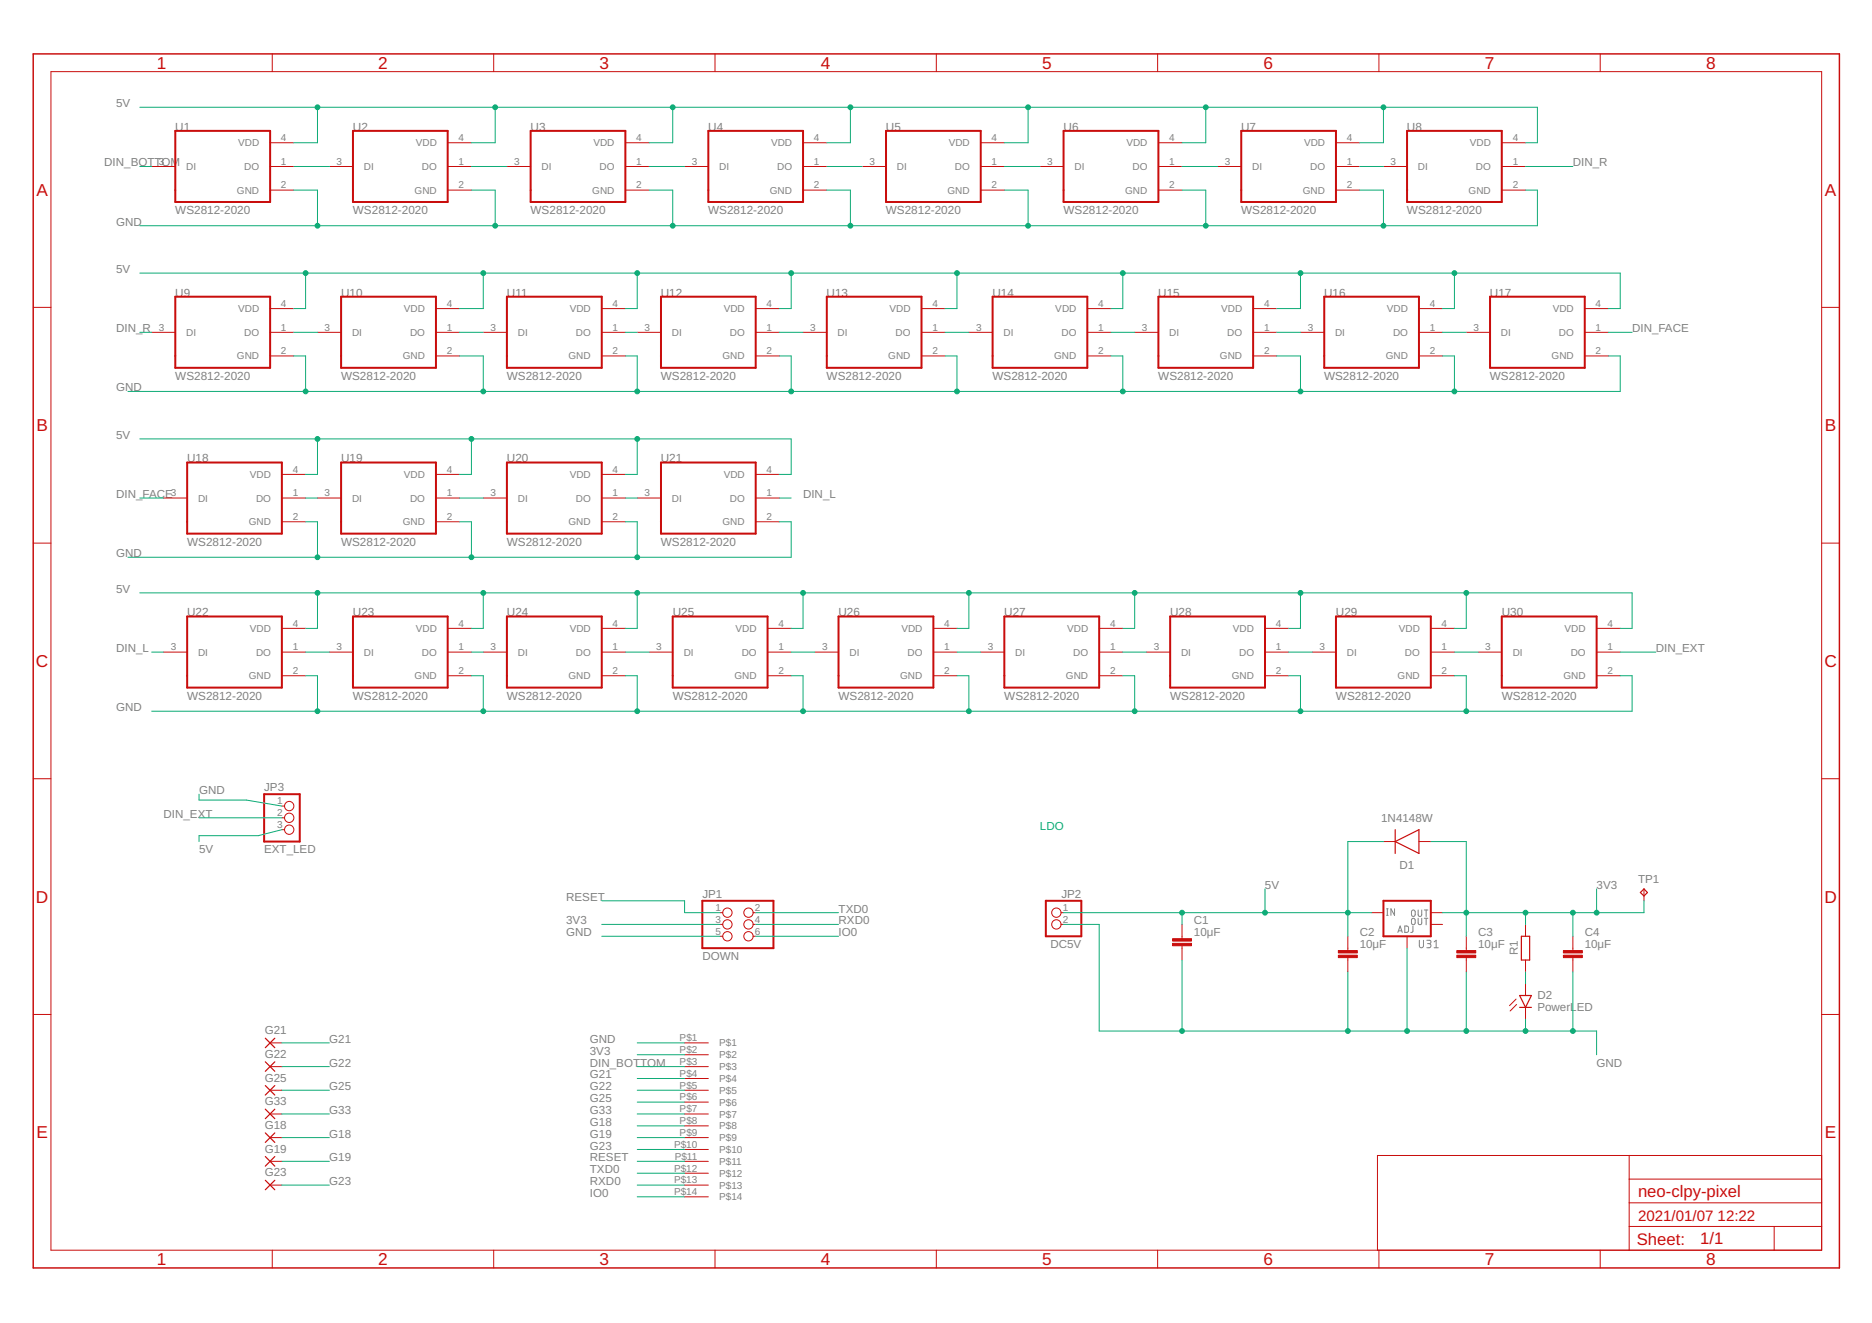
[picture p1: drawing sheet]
<svg xmlns="http://www.w3.org/2000/svg" width="297mm" height="210mm" viewBox="0 0 297 210" stroke-linecap="round" stroke-linejoin="round" font-family="sans-serif">
<g fill="none" stroke="#808080" stroke-width=".16">
<path d="M220 145.2h.3M220 144.2h.3M220.1 144.2v1M221.3 144.2v1l-.6-1v1M221.8 147.9l.4-1 .3 1M221.9 147.7h.5M222.9 146.9h.4l.2 .2v.7l-.2 .1h-.4zM224.1 145.8a.3 .3 0 0 1 .3-.1 .3 .3 0 0 1 .2 .3v.4l-.3 .3a.27 .27 0 0 1-.3-.3zM224.1 144.4h.2l.3 .3v.4l-.3 .3a.27 .27 0 0 1-.3-.3zM224.2 146.9v.9l-.3 .1M225 145.7v.9l.2 .1a.27 .27 0 0 0 .4-.3v-.7M225 144.4v.8l.2 .2a.27 .27 0 0 0 .4-.3v-.7"/>
<path d="M225.2 149.2v.9a.33 .33 0 0 0 .3 .3 .33 .33 0 0 0 .4-.3v-.9M226 145.7h.6M226 144.4h.6M226.3 144.4v1M226.3 145.7v1M226.4 149.2h.5l.2 .2-.2 .3h-.4M226.7 149.7a.33 .33 0 0 1 .4 .3 .33 .33 0 0 1-.4 .4h-.3M227.6 150.4h.6M227.6 149.4l.3-.2v1.2"/>
</g>
<g fill="none" stroke="#c90d0c" stroke-width=".32">
<path d="M27.8 20.8h15.1v11.2h-15.1zM56 20.8h15v11.2h-15zM84.2 20.8h15v11.2h-15zM112.4 20.8h15v11.2h-15zM140.6 20.8h15v11.2h-15zM168.8 20.8h15v11.2h-15zM197 20.8h15v11.2h-15zM223.3 20.8h15v11.2h-15zM27.8 47.1h15.1v11.3h-15.1zM54.1 47.1h15.1v11.3h-15.1zM80.4 47.1h15.1v11.3h-15.1zM104.9 47.1h15v11.3h-15z"/>
<path d="M131.2 47.1h15v11.3h-15zM157.5 47.1h15v11.3h-15zM183.8 47.1h15v11.3h-15zM210.1 47.1h15v11.3h-15zM236.4 47.1h15.1v11.3h-15.1zM29.7 73.4h15v11.3h-15zM54.1 73.4h15.1v11.3h-15.1zM80.4 73.4h15.1v11.3h-15.1zM104.9 73.4h15v11.3h-15zM29.7 97.8h15v11.3h-15zM56 97.8h15v11.3h-15zM80.4 97.8h15.1v11.3h-15.1z"/>
<path d="M106.7 97.8h15.1v11.3h-15.1zM133.1 97.8h15v11.3h-15zM159.4 97.8h15v11.3h-15zM185.7 97.8h15v11.3h-15zM212 97.8h15v11.3h-15zM238.3 97.8h15v11.3h-15zM41.9 126h5.7v7.5h-5.7zM111.4 142.9h11.3v7.5h-11.3zM165.9 142.9h5.7v5.6h-5.7zM219.5 142.9h7.5v5.6h-7.5z"/>
</g>
<g fill="none" stroke="#c90d0c" stroke-width=".16">
<path d="M8.1 11.4h281v187h-281zM43.2 8.6v2.8M78.3 8.6v2.8M113.5 8.6v2.8M148.6 8.6v2.8M183.7 8.6v2.8M218.8 8.6v2.8M253.9 8.6v2.8M24.1 26.4h3.7M42.9 26.4h3.7M42.9 30.2h3.7M42.9 22.6h3.7"/>
<path d="M52.3 26.4h3.7M71 26.4h3.8M71 30.2h3.8M71 22.6h3.8M80.4 26.4h3.8M99.2 26.4h3.8M99.2 30.2h3.8M99.2 22.6h3.8M108.6 26.4h3.8M127.4 26.4h3.8M127.4 30.2h3.8M127.4 22.6h3.8"/>
<path d="M136.8 26.4h3.8M155.6 26.4h3.8M155.6 30.2h3.8M155.6 22.6h3.8M165 26.4h3.8M183.8 26.4h3.8M183.8 30.2h3.8M183.8 22.6h3.8M193.2 26.4h3.8M212 26.4h3.8M212 30.2h3.8M212 22.6h3.8"/>
<path d="M219.5 26.4h3.8M238.3 26.4h3.8M238.3 30.2h3.8M238.3 22.6h3.8M5.3 48.8h2.8M24.1 52.7h3.7M42.9 52.7h3.7M42.9 56.5h3.7M42.9 49h3.7M50.4 52.7h3.7M69.2 52.7h3.7M69.2 56.5h3.7"/>
<path d="M69.2 49h3.7M76.7 52.7h3.7M95.5 52.7h3.7M95.5 56.5h3.7M95.5 49h3.7M101.1 52.7h3.8M119.9 52.7h3.8M119.9 56.5h3.8M119.9 49h3.8M127.4 52.7h3.8M146.2 52.7h3.8M146.2 56.5h3.8"/>
<path d="M146.2 49h3.8M153.7 52.7h3.8M172.5 52.7h3.8M172.5 56.5h3.8M172.5 49h3.8M180 52.7h3.8M198.8 52.7h3.8M198.8 56.5h3.8M198.8 49h3.8M206.4 52.7h3.7M225.1 52.7h3.8M225.1 56.5h3.8"/>
<path d="M225.1 49h3.8M232.7 52.7h3.7M251.5 52.7h3.7M251.5 56.5h3.7M251.5 49h3.7M289.1 48.8h2.8M26 79h3.7M44.7 79h3.8M44.7 75.3h3.8M50.4 79h3.7M69.2 79h3.7M69.2 75.3h3.7"/>
<path d="M76.7 79h3.7M95.5 79h3.7M95.5 75.3h3.7M101.1 79h3.8M119.9 79h3.8M119.9 75.3h3.8M5.3 86.2h2.8M44.7 82.8h3.8M44.7 99.7h3.8M69.2 82.8h3.7M71 99.7h3.8M95.5 82.8h3.7"/>
<path d="M95.5 99.7h3.7M119.9 82.8h3.8M121.8 99.7h3.7M148.1 99.7h3.7M174.4 99.7h3.8M200.7 99.7h3.8M227 99.7h3.8M253.3 99.7h3.8M289.1 86.2h2.8M26 103.5h3.7M44.7 103.5h3.8M44.7 107.2h3.8"/>
<path d="M52.3 103.5h3.7M71 103.5h3.8M71 107.2h3.8M76.7 103.5h3.7M95.5 103.5h3.7M95.5 107.2h3.7M103 103.5h3.7M121.8 103.5h3.7M121.8 107.2h3.7M129.3 103.5h3.8M148.1 103.5h3.7M148.1 107.2h3.7"/>
<path d="M155.6 103.5h3.8M174.4 103.5h3.8M174.4 107.2h3.8M181.9 103.5h3.8M200.7 103.5h3.8M200.7 107.2h3.8M208.2 103.5h3.8M227 103.5h3.8M227 107.2h3.8M234.5 103.5h3.8M253.3 103.5h3.8M253.3 107.2h3.8"/>
<path d="M5.3 123.5h2.8M44.7 127.9h.4M44.7 129.8h.4M44.7 131.6h.4M219.5 133.5h1.9M225.1 133.5h1.9M289.1 123.5h2.8M114.3 144.8h.4M114.3 146.7h.4M114.3 148.5h.4M119.5 144.8h.4M119.5 146.7h.4"/>
<path d="M119.5 148.5h.4M168.4 144.8h.4M168.4 146.7h.4M187.6 146.7v2.2M187.6 150.1v2.2M213.9 148.5v2.3M213.9 151.9v2.3M217.6 144.8h1.9M223.3 148.5v1.9M227 144.8h1.9M227 146.7h1.9M232.7 148.5v2.3"/>
<path d="M232.7 151.9v2.3M240.6 158.5l-1.1 1.1M240.6 159.4l-1 1M242.1 146.7v1.8M242.1 152.3v1.9M242.1 156.1v1.8M242.1 159.8v1.9M249.6 148.5v2.3M249.6 151.9v2.3M260.9 141v1.9M5.3 161h2.8M42.9 165.5h1.8"/>
<path d="M42.9 169.2h1.8M42.9 173h1.8M42.9 176.7h1.8M108.6 165.5h3.8M108.6 167.3h3.8M108.6 169.2h3.8M108.6 171.1h3.8M108.6 173h3.8M108.6 174.9h3.8M108.6 176.7h3.8M108.6 178.6h3.8M289.1 161h2.8"/>
<path d="M42.9 180.5h1.8M42.9 184.3h1.8M42.9 188h1.8M43.2 198.4v2.8M78.3 198.4v2.8M108.6 180.5h3.8M108.6 182.4h3.8M108.6 184.3h3.8M108.6 186.1h3.8M108.6 188h3.8M108.6 189.9h3.8M113.5 198.4v2.8"/>
<path d="M148.6 198.4v2.8M183.7 198.4v2.8M218.8 198.4v2.8M253.9 198.4v2.8M258.5 194.6h30.6M258.5 183.3v15.1M258.5 190.8h30.6M258.5 187.1h30.6M281.5 194.6v3.8M289.1 183.3h-70.5v15.1"/>
<circle cx="45.9" cy="131.6" r=".74"/>
<circle cx="45.9" cy="127.9" r=".74"/>
<circle cx="45.9" cy="129.8" r=".74"/>
<circle cx="115.4" cy="148.5" r=".74"/>
<circle cx="115.4" cy="144.8" r=".74"/>
<circle cx="115.4" cy="146.7" r=".74"/>
<circle cx="118.8" cy="148.5" r=".74"/>
<circle cx="118.8" cy="146.7" r=".74"/>
<circle cx="118.8" cy="144.8" r=".74"/>
<circle cx="167.6" cy="144.8" r=".74"/>
<circle cx="167.6" cy="146.7" r=".74"/>
</g>
<path d="M5.3 8.6h286.6v192.6h-286.6z" fill="none" stroke="#c90d0c" stroke-width=".23"/>
<g fill="#c90d0c" stroke="#c90d0c" stroke-width=".16">
<path d="M186.1 149.7h3v.4h-3z"/>
<path d="M186.1 148.9h3v.4h-3z"/>
<path d="M212.4 151.6h3v.3h-3z"/>
<path d="M212.4 150.8h3v.4h-3z"/>
<path d="M231.2 151.6h3v.3h-3z"/>
<path d="M231.2 150.8h3v.4h-3z"/>
<path d="M248.1 151.6h3v.3h-3z"/>
<path d="M248.1 150.8h3v.4h-3z"/>
</g>
<g fill="none" stroke="#c90d0c" stroke-width=".19">
<path d="M221.4 133.5l3.7-1.9v3.8zM221.4 131.6v3.8M241.1 157.9h1.9l-.9 1.9zM241.1 159.8h1.9M241.4 148.5h1.3v3.8h-1.3zM260.9 141l.5 .6-.5 .6-.6-.6zM42.1 164.7l1.5 1.5M42.1 168.5l1.5 1.5M42.1 172.2l1.5 1.5M42.1 176l1.5 1.5M42.1 179.7l1.5 1.6M43.6 164.7l-1.5 1.5"/>
<path d="M43.6 168.5l-1.5 1.5M43.6 172.2l-1.5 1.5M43.6 176l-1.5 1.5M43.6 179.7l-1.5 1.6M42.1 183.5l1.5 1.5M42.1 187.3l1.5 1.5M43.6 183.5l-1.5 1.5M43.6 187.3l-1.5 1.5"/>
</g>
<g fill="none" stroke="#0dab76" stroke-width=".16">
<path d="M22.2 17h221.7v5.6h-1.8M50.4 17v5.6h-3.8M78.6 17v5.6h-3.8M106.7 17v5.6h-3.7M134.9 17v5.6h-3.7M163.1 17v5.6h-3.7M191.3 17v5.6h-3.7M219.5 17v5.6h-3.7M22.2 26.4h1.9M46.6 26.4h5.7M46.6 30.2h3.8v5.6M74.8 26.4h5.6"/>
<path d="M74.8 30.2h3.8v5.6M103 26.4h5.6M103 30.2h3.7v5.6M131.2 26.4h5.6M131.2 30.2h3.7v5.6M159.4 26.4h5.6M159.4 30.2h3.7v5.6M187.6 26.4h5.6M187.6 30.2h3.7v5.6M215.8 26.4h3.7M215.8 30.2h3.7v5.6M242.1 26.4h7.5"/>
<path d="M242.1 30.2h1.8v5.6h-221.7M22.2 43.3h234.9v5.7h-1.9M22.2 52.7h1.9M46.6 56.5h1.9v5.6M46.6 52.7h3.8M48.5 43.3v5.7h-1.9M72.9 56.5h3.8v5.6M72.9 52.7h3.8M76.7 43.3v5.7h-3.8M99.2 56.5h1.9v5.6M99.2 52.7h1.9M101.1 43.3v5.7h-1.9"/>
<path d="M123.7 56.5h1.8v5.6M123.7 52.7h3.7M125.5 43.3v5.7h-1.8M150 56.5h1.8v5.6M150 52.7h3.7M151.8 43.3v5.7h-1.8M176.3 56.5h1.9v5.6M176.3 52.7h3.7M178.2 43.3v5.7h-1.9M202.6 56.5h3.8v5.6M202.6 52.7h3.8M206.4 43.3v5.7h-3.8"/>
<path d="M228.9 56.5h1.9v5.6M228.9 52.7h3.8M230.8 43.3v5.7h-1.9M255.2 56.5h1.9v5.6h-236.8M255.2 52.7h3.8M22.2 69.6h103.3v5.7h-1.8M22.2 79h3.8M48.5 79h1.9M50.4 69.6v5.7h-1.9M72.9 79h3.8M74.8 69.6v5.7h-1.9M99.2 79h1.9"/>
<path d="M101.1 69.6v5.7h-1.9M123.7 79h1.8M22.2 94.1h236.8v5.6h-1.9M48.5 82.8h1.9v5.6M50.4 94.1v5.6h-1.9M72.9 82.8h1.9v5.6M76.7 94.1v5.6h-1.9M99.2 82.8h1.9v5.6M101.1 94.1v5.6h-1.9M123.7 82.8h1.8v5.6h-105.2M127.4 94.1v5.6h-1.9M153.7 94.1v5.6h-1.9"/>
<path d="M180 94.1v5.6h-1.8M206.4 94.1v5.6h-1.9M232.7 94.1v5.6h-1.9M24.1 103.5h1.9M48.5 107.2h1.9v5.6M48.5 103.5h3.8M74.8 107.2h1.9v5.6M74.8 103.5h1.9M99.2 107.2h1.9v5.6M99.2 103.5h3.8M125.5 107.2h1.9v5.6M125.5 103.5h3.8"/>
<path d="M151.8 107.2h1.9v5.6M151.8 103.5h3.8M178.2 107.2h1.8v5.6M178.2 103.5h3.7M204.5 107.2h1.9v5.6M204.5 103.5h3.7M230.8 107.2h1.9v5.6M230.8 103.5h3.7M257.1 107.2h1.9v5.6h-234.9M257.1 103.5h5.6M31.6 126v.9h7.5l5.6 1M31.6 129.8h13.1"/>
<path d="M44.7 131.6l-3.7 1h-9.4v.9M219.5 133.5h-5.6v15M227 133.5h5.7v15M95.5 142.9h13.1v1.9h5.7M95.5 148.5h18.8M95.5 146.7h18.8M119.9 144.8h13.2M119.9 148.5h13.2M119.9 146.7h13.2M168.8 144.8h48.8M168.8 146.7h5.6v16.9h78.9v3.7M187.6 144.8v1.9"/>
<path d="M187.6 152.3v11.3M200.7 141v3.8M213.9 154.2v9.4M223.3 150.4v13.2M232.7 154.2v9.4M242.1 144.8v1.9M242.1 154.2v1.9M249.6 144.8v3.7M249.6 154.2v9.4M253.3 141v3.8M260.9 142.9v1.9h-32M44.7 165.5h7.6"/>
<path d="M44.7 169.2h7.6M44.7 173h7.6M44.7 176.7h7.6M101.1 165.5h7.5M101.1 169.2h7.5M101.1 167.3h7.5M101.1 171.1h7.5M101.1 173h7.5M101.1 174.9h7.5M101.1 176.7h7.5M101.1 178.6h7.5M242.1 161.7v1.9"/>
<path d="M44.7 180.5h7.6M44.7 184.3h7.6M44.7 188h7.6M101.1 180.5h7.5M101.1 184.3h7.5M101.1 182.4h7.5M101.1 188h7.5M101.1 186.1h7.5M101.1 189.9h7.5"/>
</g>
<g fill="#0dab76" stroke="#0dab76" stroke-width=".16">
<circle cx="50.4" cy="17" r=".38"/>
<circle cx="78.6" cy="17" r=".38"/>
<circle cx="106.7" cy="17" r=".38"/>
<circle cx="134.9" cy="17" r=".38"/>
<circle cx="163.1" cy="17" r=".38"/>
<circle cx="191.3" cy="17" r=".38"/>
<circle cx="219.5" cy="17" r=".38"/>
<circle cx="76.7" cy="43.3" r=".38"/>
<circle cx="101.1" cy="43.3" r=".38"/>
<circle cx="125.5" cy="43.3" r=".38"/>
<circle cx="151.8" cy="43.3" r=".38"/>
<circle cx="178.2" cy="43.3" r=".38"/>
<circle cx="206.4" cy="43.3" r=".38"/>
<circle cx="230.8" cy="43.3" r=".38"/>
<circle cx="48.5" cy="43.3" r=".38"/>
<circle cx="74.8" cy="69.6" r=".38"/>
<circle cx="101.1" cy="69.6" r=".38"/>
<circle cx="50.4" cy="69.6" r=".38"/>
<circle cx="50.4" cy="94.1" r=".38"/>
<circle cx="76.7" cy="94.1" r=".38"/>
<circle cx="101.1" cy="94.1" r=".38"/>
<circle cx="127.4" cy="94.1" r=".38"/>
<circle cx="153.7" cy="94.1" r=".38"/>
<circle cx="180" cy="94.1" r=".38"/>
<circle cx="206.4" cy="94.1" r=".38"/>
<circle cx="232.7" cy="94.1" r=".38"/>
<circle cx="200.7" cy="144.8" r=".38"/>
<circle cx="187.6" cy="144.8" r=".38"/>
<circle cx="213.9" cy="144.8" r=".38"/>
<circle cx="50.4" cy="35.8" r=".38"/>
<circle cx="78.6" cy="35.8" r=".38"/>
<circle cx="106.7" cy="35.8" r=".38"/>
<circle cx="134.9" cy="35.8" r=".38"/>
<circle cx="163.1" cy="35.8" r=".38"/>
<circle cx="191.3" cy="35.8" r=".38"/>
<circle cx="219.5" cy="35.8" r=".38"/>
<circle cx="125.5" cy="62.1" r=".38"/>
<circle cx="101.1" cy="62.1" r=".38"/>
<circle cx="76.7" cy="62.1" r=".38"/>
<circle cx="151.8" cy="62.1" r=".38"/>
<circle cx="178.2" cy="62.1" r=".38"/>
<circle cx="206.4" cy="62.1" r=".38"/>
<circle cx="230.8" cy="62.1" r=".38"/>
<circle cx="48.5" cy="62.1" r=".38"/>
<circle cx="101.1" cy="88.4" r=".38"/>
<circle cx="74.8" cy="88.4" r=".38"/>
<circle cx="50.4" cy="88.4" r=".38"/>
<circle cx="50.4" cy="112.8" r=".38"/>
<circle cx="76.7" cy="112.8" r=".38"/>
<circle cx="101.1" cy="112.8" r=".38"/>
<circle cx="127.4" cy="112.8" r=".38"/>
<circle cx="153.7" cy="112.8" r=".38"/>
<circle cx="180" cy="112.8" r=".38"/>
<circle cx="206.4" cy="112.8" r=".38"/>
<circle cx="232.7" cy="112.8" r=".38"/>
<circle cx="187.6" cy="163.6" r=".38"/>
<circle cx="223.3" cy="163.6" r=".38"/>
<circle cx="213.9" cy="163.6" r=".38"/>
<circle cx="232.7" cy="163.6" r=".38"/>
<circle cx="249.6" cy="163.6" r=".38"/>
<circle cx="242.1" cy="163.6" r=".38"/>
<circle cx="232.7" cy="144.8" r=".38"/>
<circle cx="242.1" cy="144.8" r=".38"/>
<circle cx="249.6" cy="144.8" r=".38"/>
<circle cx="253.3" cy="144.8" r=".38"/>
</g>
<g font-size="2.7" fill="#c90d0c">
<text x="24.9" y="10.9">1</text>
<text x="60" y="10.9">2</text>
<text x="95.1" y="10.9">3</text>
<text x="130.2" y="10.9">4</text>
<text x="165.4" y="10.9">5</text>
<text x="200.5" y="10.9">6</text>
<text x="235.6" y="10.9">7</text>
<text x="270.7" y="10.9">8</text>
<text x="5.8" y="31">A</text>
<text x="289.5" y="31">A</text>
<text x="5.8" y="68.4">B</text>
<text x="289.5" y="68.4">B</text>
<text x="5.7" y="105.8">C</text>
<text x="289.5" y="105.8">C</text>
<text x="5.7" y="143.2">D</text>
<text x="289.5" y="143.2">D</text>
<text x="5.8" y="180.6">E</text>
<text x="289.5" y="180.6">E</text>
<text x="24.9" y="200.7">1</text>
<text x="60" y="200.7">2</text>
<text x="95.1" y="200.7">3</text>
<text x="130.2" y="200.7">4</text>
<text x="165.4" y="200.7">5</text>
<text x="200.5" y="200.7">6</text>
<text x="235.6" y="200.7">7</text>
<text x="270.7" y="200.7">8</text>
</g>
<g font-size="2.6" fill="#c90d0c">
<text x="259.9" y="189.9">neo-clpy-pixel</text>
<text x="259.7" y="197.5">Sheet:</text>
<text x="269.8" y="197.4">1/1</text>
</g>
<g font-size="2.4" fill="#c90d0c">
<text x="259.9" y="193.7">2021/01/07</text>
<text x="272.5" y="193.7">12:22</text>
</g>
<g font-size="1.9" fill="#808080">
<text x="27.8" y="20.8">U1</text>
<text x="56" y="20.8">U2</text>
<text x="84.2" y="20.8">U3</text>
<text x="112.4" y="20.8">U4</text>
<text x="140.6" y="20.8">U5</text>
<text x="168.8" y="20.8">U6</text>
<text x="196.9" y="20.8">U7</text>
<text x="223.3" y="20.8">U8</text>
<text x="27.8" y="33.9">WS2812-2020</text>
<text x="56" y="33.9">WS2812-2020</text>
<text x="84.2" y="33.9">WS2812-2020</text>
<text x="112.4" y="33.9">WS2812-2020</text>
<text x="140.6" y="33.9">WS2812-2020</text>
<text x="168.8" y="33.9">WS2812-2020</text>
<text x="196.9" y="33.9">WS2812-2020</text>
<text x="223.3" y="33.9">WS2812-2020</text>
<text x="27.8" y="47.1">U9</text>
<text x="54.1" y="47.1">U10</text>
<text x="80.4" y="47.1">U11</text>
<text x="104.9" y="47.1">U12</text>
<text x="131.2" y="47.1">U13</text>
<text x="157.5" y="47.1">U14</text>
<text x="183.8" y="47.1">U15</text>
<text x="210.1" y="47.1">U16</text>
<text x="236.4" y="47.1">U17</text>
<text x="27.8" y="60.2">WS2812-2020</text>
<text x="54.1" y="60.2">WS2812-2020</text>
<text x="80.4" y="60.2">WS2812-2020</text>
<text x="104.9" y="60.2">WS2812-2020</text>
<text x="131.2" y="60.2">WS2812-2020</text>
<text x="157.5" y="60.2">WS2812-2020</text>
<text x="183.8" y="60.2">WS2812-2020</text>
<text x="210.1" y="60.2">WS2812-2020</text>
<text x="236.4" y="60.2">WS2812-2020</text>
<text x="29.7" y="73.4">U18</text>
<text x="54.1" y="73.4">U19</text>
<text x="80.4" y="73.4">U20</text>
<text x="104.9" y="73.4">U21</text>
<text x="29.7" y="86.6">WS2812-2020</text>
<text x="54.1" y="86.6">WS2812-2020</text>
<text x="80.4" y="86.6">WS2812-2020</text>
<text x="104.9" y="86.6">WS2812-2020</text>
<text x="29.7" y="97.8">U22</text>
<text x="56" y="97.8">U23</text>
<text x="80.4" y="97.8">U24</text>
<text x="106.7" y="97.8">U25</text>
<text x="133" y="97.8">U26</text>
<text x="159.4" y="97.8">U27</text>
<text x="185.7" y="97.8">U28</text>
<text x="212" y="97.8">U29</text>
<text x="238.3" y="97.8">U30</text>
<text x="29.7" y="111">WS2812-2020</text>
<text x="56" y="111">WS2812-2020</text>
<text x="80.4" y="111">WS2812-2020</text>
<text x="106.7" y="111">WS2812-2020</text>
<text x="133" y="111">WS2812-2020</text>
<text x="159.4" y="111">WS2812-2020</text>
<text x="185.7" y="111">WS2812-2020</text>
<text x="212" y="111">WS2812-2020</text>
<text x="238.3" y="111">WS2812-2020</text>
</g>
<g font-size="1.8" fill="#808080">
<text x="18.4" y="17">5V</text>
<text x="16.5" y="26.4">DIN_BOTTOM</text>
<text x="249.6" y="26.4">DIN_R</text>
<text x="18.4" y="35.8">GND</text>
<text x="18.4" y="43.3">5V</text>
<text x="18.4" y="52.7">DIN_R</text>
<text x="259" y="52.7">DIN_FACE</text>
<text x="18.4" y="62.1">GND</text>
<text x="18.4" y="69.6">5V</text>
<text x="18.4" y="79">DIN_FACE</text>
<text x="127.4" y="79">DIN_L</text>
<text x="18.4" y="88.4">GND</text>
<text x="18.4" y="94.1">5V</text>
<text x="18.4" y="103.5">DIN_L</text>
<text x="262.7" y="103.5">DIN_EXT</text>
<text x="18.4" y="112.8">GND</text>
<text x="41.9" y="125.5">JP3</text>
<text x="25.9" y="129.8">DIN_EXT</text>
<text x="31.6" y="126">GND</text>
<text x="219.2" y="130.4">1N4148W</text>
<text x="31.6" y="135.4">5V</text>
<text x="41.9" y="135.4">EXT_LED</text>
<text x="222.1" y="137.9">D1</text>
<text x="89.8" y="142.9">RESET</text>
<text x="111.5" y="142.4">JP1</text>
<text x="168.4" y="142.4">JP2</text>
<text x="200.7" y="141">5V</text>
<text x="253.3" y="141">3V3</text>
<text x="259.9" y="140.1">TP1</text>
<text x="89.8" y="148.6">GND</text>
<text x="89.8" y="146.7">3V3</text>
<text x="133.1" y="144.8">TXD0</text>
<text x="133.1" y="146.7">RXD0</text>
<text x="133.1" y="148.6">IO0</text>
<text x="189.4" y="148.6">10μF</text>
<text x="189.4" y="146.7">C1</text>
<text x="215.8" y="148.6">C2</text>
<text x="234.5" y="148.6">C3</text>
<text x="251.5" y="148.6">C4</text>
<text x="111.5" y="152.3">DOWN</text>
<text x="166.7" y="150.4">DC5V</text>
<text x="215.8" y="150.4">10μF</text>
<text x="234.5" y="150.4">10μF</text>
<text x="240.8" y="151.6" transform="rotate(-90 240.8 151.6)">R1</text>
<text x="251.5" y="150.4">10μF</text>
<text x="243.9" y="160.4">PowerLED</text>
<text x="243.9" y="158.5">D2</text>
<text x="42" y="164.1">G21</text>
<text x="42" y="167.9">G22</text>
<text x="52.3" y="165.5">G21</text>
<text x="93.6" y="165.5">GND</text>
<text x="93.6" y="167.3">3V3</text>
<text x="42" y="171.6">G25</text>
<text x="52.3" y="169.2">G22</text>
<text x="52.3" y="173">G25</text>
<text x="93.6" y="169.2">DIN_BOTTOM</text>
<text x="93.6" y="171.1">G21</text>
<text x="93.6" y="173">G22</text>
<text x="253.3" y="169.2">GND</text>
<text x="42" y="175.4">G33</text>
<text x="42" y="179.1">G18</text>
<text x="52.3" y="176.7">G33</text>
<text x="93.6" y="174.9">G25</text>
<text x="93.6" y="176.7">G33</text>
<text x="93.6" y="178.6">G18</text>
<text x="42" y="182.9">G19</text>
<text x="52.3" y="180.5">G18</text>
<text x="52.3" y="184.3">G19</text>
<text x="93.6" y="180.5">G19</text>
<text x="93.6" y="182.4">G23</text>
<text x="93.6" y="184.3">RESET</text>
<text x="42" y="186.6">G23</text>
<text x="52.3" y="188">G23</text>
<text x="93.6" y="186.1">TXD0</text>
<text x="93.6" y="188">RXD0</text>
<text x="93.6" y="189.9">IO0</text>
</g>
<text font-size="1.8" fill="#0dab76" x="165" y="131.6">LDO</text>
<g font-size="1.6" fill="#808080">
<text x="37.8" y="23.2">VDD</text>
<text x="44.6" y="22.4">4</text>
<text x="66" y="23.2">VDD</text>
<text x="72.8" y="22.4">4</text>
<text x="94.2" y="23.2">VDD</text>
<text x="101" y="22.4">4</text>
<text x="122.4" y="23.2">VDD</text>
<text x="129.2" y="22.4">4</text>
<text x="150.5" y="23.2">VDD</text>
<text x="157.3" y="22.4">4</text>
<text x="178.7" y="23.2">VDD</text>
<text x="185.5" y="22.4">4</text>
<text x="206.9" y="23.2">VDD</text>
<text x="213.7" y="22.4">4</text>
<text x="233.2" y="23.2">VDD</text>
<text x="240" y="22.4">4</text>
<text x="25.2" y="26.1">3</text>
<text x="29.6" y="27">DI</text>
<text x="38.8" y="27">DO</text>
<text x="44.6" y="26.1">1</text>
<text x="44.6" y="29.9">2</text>
<text x="53.4" y="26.1">3</text>
<text x="57.7" y="27">DI</text>
<text x="66.9" y="27">DO</text>
<text x="72.8" y="26.1">1</text>
<text x="72.8" y="29.9">2</text>
<text x="81.6" y="26.1">3</text>
<text x="85.9" y="27">DI</text>
<text x="95.1" y="27">DO</text>
<text x="101" y="26.1">1</text>
<text x="101" y="29.9">2</text>
<text x="109.8" y="26.1">3</text>
<text x="114.1" y="27">DI</text>
<text x="123.3" y="27">DO</text>
<text x="129.2" y="26.1">1</text>
<text x="129.2" y="29.9">2</text>
<text x="138" y="26.1">3</text>
<text x="142.3" y="27">DI</text>
<text x="151.5" y="27">DO</text>
<text x="157.3" y="26.1">1</text>
<text x="157.3" y="29.9">2</text>
<text x="166.2" y="26.1">3</text>
<text x="170.5" y="27">DI</text>
<text x="179.7" y="27">DO</text>
<text x="185.5" y="26.1">1</text>
<text x="185.5" y="29.9">2</text>
<text x="194.3" y="26.1">3</text>
<text x="198.7" y="27">DI</text>
<text x="207.9" y="27">DO</text>
<text x="213.7" y="26.1">1</text>
<text x="213.7" y="29.9">2</text>
<text x="220.7" y="26.1">3</text>
<text x="225" y="27">DI</text>
<text x="234.2" y="27">DO</text>
<text x="240" y="26.1">1</text>
<text x="240" y="29.9">2</text>
<text x="37.6" y="30.7">GND</text>
<text x="65.8" y="30.7">GND</text>
<text x="94" y="30.7">GND</text>
<text x="122.2" y="30.7">GND</text>
<text x="150.3" y="30.7">GND</text>
<text x="178.5" y="30.7">GND</text>
<text x="206.7" y="30.7">GND</text>
<text x="233" y="30.7">GND</text>
<text x="25.2" y="52.5">3</text>
<text x="29.6" y="53.3">DI</text>
<text x="37.8" y="49.5">VDD</text>
<text x="38.8" y="53.3">DO</text>
<text x="44.6" y="52.5">1</text>
<text x="44.6" y="48.7">4</text>
<text x="51.5" y="52.5">3</text>
<text x="55.9" y="53.3">DI</text>
<text x="64.1" y="49.5">VDD</text>
<text x="65.1" y="53.3">DO</text>
<text x="70.9" y="52.5">1</text>
<text x="70.9" y="48.7">4</text>
<text x="77.8" y="52.5">3</text>
<text x="82.2" y="53.3">DI</text>
<text x="90.4" y="49.5">VDD</text>
<text x="91.4" y="53.3">DO</text>
<text x="97.2" y="52.5">1</text>
<text x="97.2" y="48.7">4</text>
<text x="102.3" y="52.5">3</text>
<text x="106.6" y="53.3">DI</text>
<text x="114.8" y="49.5">VDD</text>
<text x="115.8" y="53.3">DO</text>
<text x="121.6" y="52.5">1</text>
<text x="121.6" y="48.7">4</text>
<text x="128.6" y="52.5">3</text>
<text x="132.9" y="53.3">DI</text>
<text x="141.1" y="49.5">VDD</text>
<text x="142.1" y="53.3">DO</text>
<text x="147.9" y="52.5">1</text>
<text x="147.9" y="48.7">4</text>
<text x="154.9" y="52.5">3</text>
<text x="159.2" y="53.3">DI</text>
<text x="167.5" y="49.5">VDD</text>
<text x="168.4" y="53.3">DO</text>
<text x="174.3" y="52.5">1</text>
<text x="174.3" y="48.7">4</text>
<text x="181.2" y="52.5">3</text>
<text x="185.5" y="53.3">DI</text>
<text x="193.8" y="49.5">VDD</text>
<text x="194.7" y="53.3">DO</text>
<text x="200.6" y="52.5">1</text>
<text x="200.6" y="48.7">4</text>
<text x="207.5" y="52.5">3</text>
<text x="211.8" y="53.3">DI</text>
<text x="220.1" y="49.5">VDD</text>
<text x="221" y="53.3">DO</text>
<text x="226.9" y="52.5">1</text>
<text x="226.9" y="48.7">4</text>
<text x="233.8" y="52.5">3</text>
<text x="238.2" y="53.3">DI</text>
<text x="246.4" y="49.5">VDD</text>
<text x="247.4" y="53.3">DO</text>
<text x="253.2" y="52.5">1</text>
<text x="253.2" y="48.7">4</text>
<text x="37.6" y="57">GND</text>
<text x="44.6" y="56.2">2</text>
<text x="63.9" y="57">GND</text>
<text x="70.9" y="56.2">2</text>
<text x="90.2" y="57">GND</text>
<text x="97.2" y="56.2">2</text>
<text x="114.6" y="57">GND</text>
<text x="121.6" y="56.2">2</text>
<text x="141" y="57">GND</text>
<text x="147.9" y="56.2">2</text>
<text x="167.3" y="57">GND</text>
<text x="174.3" y="56.2">2</text>
<text x="193.6" y="57">GND</text>
<text x="200.6" y="56.2">2</text>
<text x="219.9" y="57">GND</text>
<text x="226.9" y="56.2">2</text>
<text x="246.2" y="57">GND</text>
<text x="253.2" y="56.2">2</text>
<text x="39.7" y="75.8">VDD</text>
<text x="46.5" y="75">4</text>
<text x="64.1" y="75.8">VDD</text>
<text x="70.9" y="75">4</text>
<text x="90.4" y="75.8">VDD</text>
<text x="97.2" y="75">4</text>
<text x="114.8" y="75.8">VDD</text>
<text x="121.6" y="75">4</text>
<text x="27.1" y="78.8">3</text>
<text x="31.4" y="79.6">DI</text>
<text x="39.5" y="83.3">GND</text>
<text x="40.6" y="79.6">DO</text>
<text x="46.5" y="78.8">1</text>
<text x="46.5" y="82.5">2</text>
<text x="51.5" y="78.8">3</text>
<text x="55.9" y="79.6">DI</text>
<text x="63.9" y="83.3">GND</text>
<text x="65.1" y="79.6">DO</text>
<text x="70.9" y="78.8">1</text>
<text x="70.9" y="82.5">2</text>
<text x="77.8" y="78.8">3</text>
<text x="82.2" y="79.6">DI</text>
<text x="90.2" y="83.3">GND</text>
<text x="91.4" y="79.6">DO</text>
<text x="97.2" y="78.8">1</text>
<text x="97.2" y="82.5">2</text>
<text x="102.3" y="78.8">3</text>
<text x="106.6" y="79.6">DI</text>
<text x="114.6" y="83.3">GND</text>
<text x="115.8" y="79.6">DO</text>
<text x="121.6" y="78.8">1</text>
<text x="121.6" y="82.5">2</text>
<text x="39.7" y="100.3">VDD</text>
<text x="46.5" y="99.4">4</text>
<text x="66" y="100.3">VDD</text>
<text x="72.8" y="99.4">4</text>
<text x="90.4" y="100.3">VDD</text>
<text x="97.2" y="99.4">4</text>
<text x="116.7" y="100.3">VDD</text>
<text x="123.5" y="99.4">4</text>
<text x="143" y="100.3">VDD</text>
<text x="149.8" y="99.4">4</text>
<text x="169.3" y="100.3">VDD</text>
<text x="176.1" y="99.4">4</text>
<text x="195.6" y="100.3">VDD</text>
<text x="202.4" y="99.4">4</text>
<text x="222" y="100.3">VDD</text>
<text x="228.8" y="99.4">4</text>
<text x="248.3" y="100.3">VDD</text>
<text x="255.1" y="99.4">4</text>
<text x="27.1" y="103.2">3</text>
<text x="31.4" y="104">DI</text>
<text x="39.5" y="107.8">GND</text>
<text x="40.6" y="104">DO</text>
<text x="46.5" y="103.2">1</text>
<text x="46.5" y="106.9">2</text>
<text x="53.4" y="103.2">3</text>
<text x="57.7" y="104">DI</text>
<text x="65.8" y="107.8">GND</text>
<text x="66.9" y="104">DO</text>
<text x="72.8" y="103.2">1</text>
<text x="72.8" y="106.9">2</text>
<text x="77.8" y="103.2">3</text>
<text x="82.2" y="104">DI</text>
<text x="90.2" y="107.8">GND</text>
<text x="91.4" y="104">DO</text>
<text x="97.2" y="103.2">1</text>
<text x="97.2" y="106.9">2</text>
<text x="104.1" y="103.2">3</text>
<text x="108.5" y="104">DI</text>
<text x="116.5" y="107.8">GND</text>
<text x="117.7" y="104">DO</text>
<text x="123.5" y="103.2">1</text>
<text x="123.5" y="106.9">2</text>
<text x="130.4" y="103.2">3</text>
<text x="134.8" y="104">DI</text>
<text x="142.8" y="107.8">GND</text>
<text x="144" y="104">DO</text>
<text x="149.8" y="103.2">1</text>
<text x="149.8" y="106.9">2</text>
<text x="156.8" y="103.2">3</text>
<text x="161.1" y="104">DI</text>
<text x="169.1" y="107.8">GND</text>
<text x="170.3" y="104">DO</text>
<text x="176.1" y="103.2">1</text>
<text x="176.1" y="106.9">2</text>
<text x="183.1" y="103.2">3</text>
<text x="187.4" y="104">DI</text>
<text x="195.5" y="107.8">GND</text>
<text x="196.6" y="104">DO</text>
<text x="202.4" y="103.2">1</text>
<text x="202.4" y="106.9">2</text>
<text x="209.4" y="103.2">3</text>
<text x="213.7" y="104">DI</text>
<text x="221.8" y="107.8">GND</text>
<text x="222.9" y="104">DO</text>
<text x="228.8" y="103.2">1</text>
<text x="228.8" y="106.9">2</text>
<text x="235.7" y="103.2">3</text>
<text x="240" y="104">DI</text>
<text x="248.1" y="107.8">GND</text>
<text x="249.2" y="104">DO</text>
<text x="255.1" y="103.2">1</text>
<text x="255.1" y="106.9">2</text>
<text x="44" y="127.6">1</text>
<text x="44" y="129.5">2</text>
<text x="44" y="131.4">3</text>
<text x="113.5" y="144.5">1</text>
<text x="113.5" y="146.4">3</text>
<text x="113.5" y="148.3">5</text>
<text x="119.8" y="144.5">2</text>
<text x="119.8" y="146.4">4</text>
<text x="119.8" y="148.3">6</text>
<text x="168.6" y="144.5">1</text>
<text x="168.6" y="146.4">2</text>
<text x="107.8" y="165.2">P$1</text>
<text x="107.8" y="167.1">P$2</text>
<text x="114.1" y="166">P$1</text>
<text x="114.1" y="167.9">P$2</text>
<text x="107.8" y="169">P$3</text>
<text x="107.8" y="170.8">P$4</text>
<text x="107.8" y="172.7">P$5</text>
<text x="114.1" y="169.8">P$3</text>
<text x="114.1" y="171.7">P$4</text>
<text x="114.1" y="173.5">P$5</text>
<text x="107.8" y="174.6">P$6</text>
<text x="107.8" y="176.5">P$7</text>
<text x="107.8" y="178.4">P$8</text>
<text x="114.1" y="175.4">P$6</text>
<text x="114.1" y="177.3">P$7</text>
<text x="114.1" y="179.2">P$8</text>
<text x="107" y="182.1">P$10</text>
<text x="107" y="185.9">P$12</text>
<text x="107.1" y="184">P$11</text>
<text x="107.8" y="180.2">P$9</text>
<text x="114.1" y="181.1">P$9</text>
<text x="114.1" y="182.9">P$10</text>
<text x="114.1" y="184.8">P$11</text>
<text x="107" y="187.8">P$13</text>
<text x="107" y="189.6">P$14</text>
<text x="114.1" y="186.7">P$12</text>
<text x="114.1" y="188.6">P$13</text>
<text x="114.1" y="190.5">P$14</text>
</g>
</svg>
